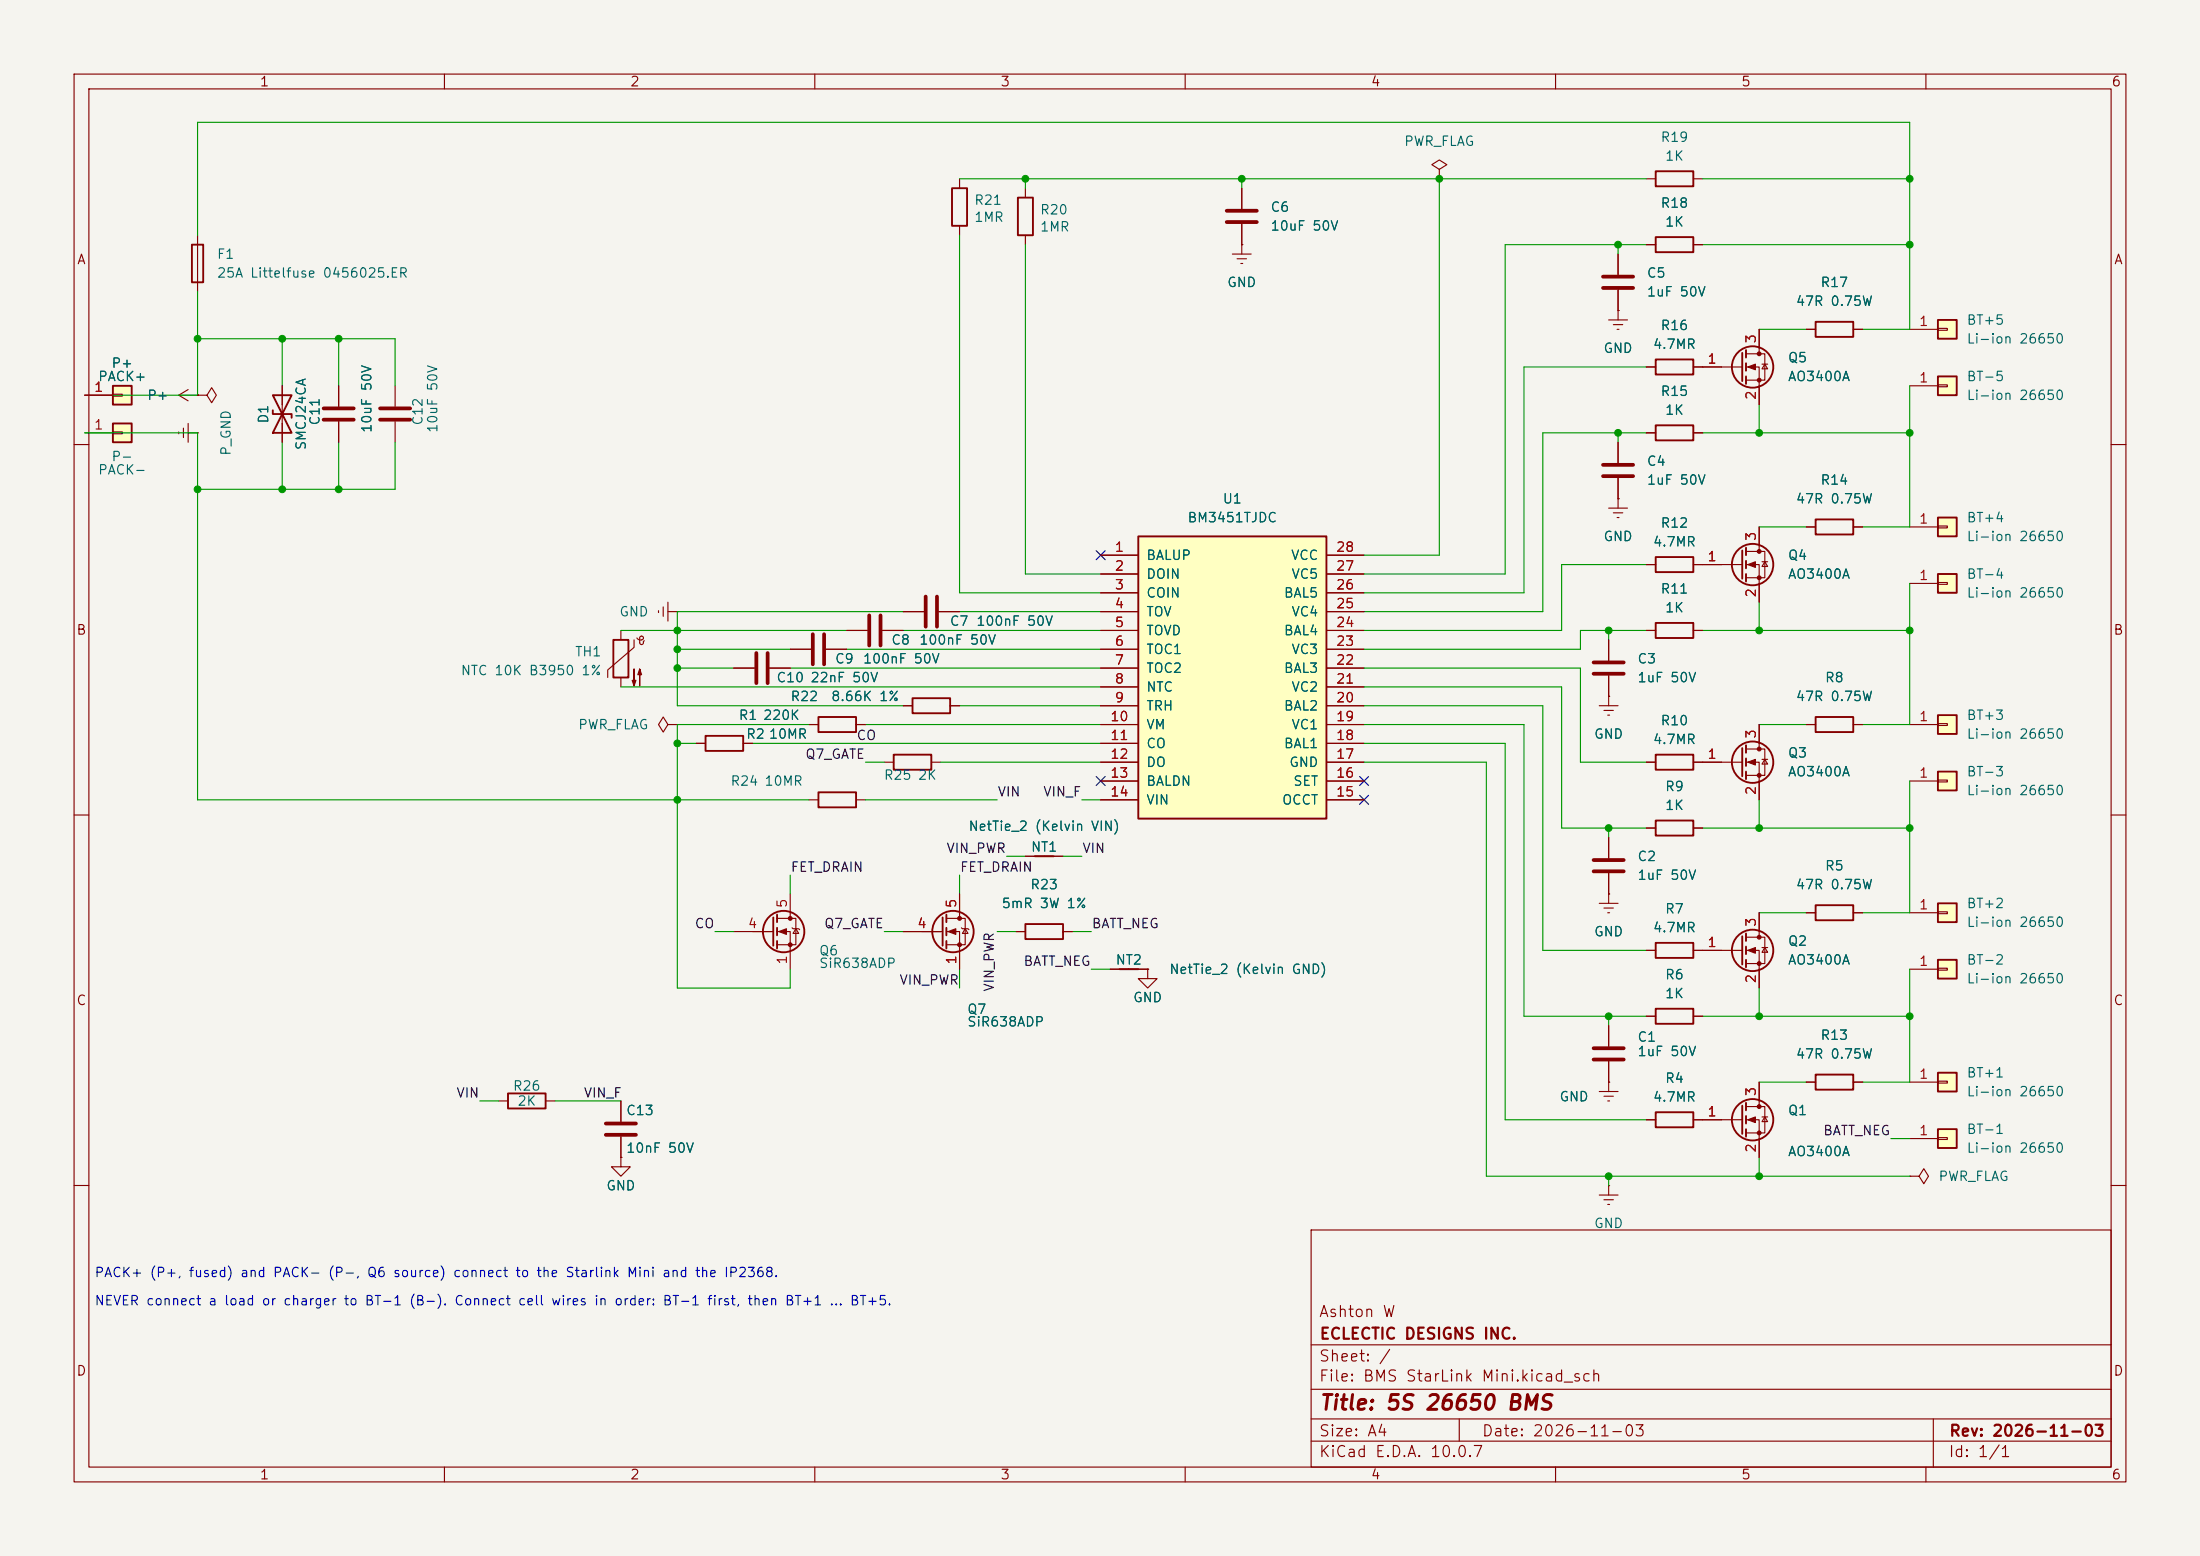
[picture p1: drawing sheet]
<svg xmlns="http://www.w3.org/2000/svg" width="297mm" height="210mm" viewBox="0 0 297 210" stroke-linecap="round" stroke-linejoin="round" font-family="sans-serif">
<path d="M0 0h297v210h-297z" fill="#f5f4ef" stroke="#f5f4ef" stroke-width=".14"/>
<g fill="none" stroke="#840000" stroke-width=".15">
<path d="M10 10h277v190h-277zM12 12h273v186h-273zM60 10v2M110 10v2M160 10v2M210 10v2M260 10v2M222.2 24.1h1.3M228.6 24.1h1.3M24.1 58.3v.2M24.8 57.8v1.3M25.4 58.4h1.3"/>
<path d="M25.4 57.2v2.5M26.7 58.4h.1M10 60h2M285 60h2M10 110h2M222.2 102.9h1.3M228.6 102.9h1.3M285 110h2M121.9 125.7h5.4M127.8 124h2.5v3.5h-2.5M127.8 125.7h1.7v5.1M129.5 120.7v3.3"/>
<path d="M129.8 125.2l.1 .1h.8l.1 .2M130.3 125.3l.4 .7h-.8zM137.2 125.7h1.2M143.5 125.7h1.3M10 160h2M177 166h108v32h-108zM285 160h2M60 198v2M110 198v2M160 198v2M177 194.5h108M177 191.5h108"/>
<path d="M177 187.5h108M177 181.5h108M197 191.5v3M210 198v2M260 198v2M261 191.5v6.5"/>
</g>
<g fill="none" stroke="#840000" stroke-width=".25">
<path d="M223.5 23.1h5.1v2h-5.1zM223.5 101.9h5.1v2h-5.1zM127.3 123.8v3.8M127.8 123.4v1.1M127.8 125.2v1M127.8 127v1M138.4 124.7h5.1v2h-5.1z"/>
<circle cx="128.7" cy="125.7" r="2.79"/>
</g>
<g fill="#840000" stroke="#840000" stroke-width=".15">
<path d="M128 125.7l1-.4v.8z"/>
<circle cx="129.5" cy="124" r=".25"/>
<circle cx="129.5" cy="127.5" r=".25"/>
</g>
<path d="M261.6 77.5h2.6v2.5h-2.6z" fill="#ffffc2"/>
<path d="M261.6 77.5h2.6v2.5h-2.6z" fill="none" stroke="#840000" stroke-width=".25"/>
<path d="M257.8 78.7h3.8M261.6 78.6h1.3v.3h-1.3z" fill="none" stroke="#840000" stroke-width=".15"/>
<path d="M261.6 50.8h2.6v2.5h-2.6z" fill="#ffffc2"/>
<path d="M261.6 50.8h2.6v2.5h-2.6z" fill="none" stroke="#840000" stroke-width=".25"/>
<path d="M257.8 52.1h3.8M261.6 51.9h1.3v.3h-1.3z" fill="none" stroke="#840000" stroke-width=".15"/>
<path d="M261.6 43.2h2.6v2.5h-2.6z" fill="#ffffc2"/>
<path d="M261.6 43.2h2.6v2.5h-2.6z" fill="none" stroke="#840000" stroke-width=".25"/>
<path d="M257.8 44.5h3.8M261.6 44.3h1.3v.3h-1.3z" fill="none" stroke="#840000" stroke-width=".15"/>
<path d="M261.6 96.5h2.6v2.6h-2.6z" fill="#ffffc2"/>
<path d="M261.6 96.5h2.6v2.6h-2.6z" fill="none" stroke="#840000" stroke-width=".25"/>
<path d="M257.8 97.8h3.8M261.6 97.7h1.3v.2h-1.3z" fill="none" stroke="#840000" stroke-width=".15"/>
<path d="M261.6 104.1h2.6v2.6h-2.6z" fill="#ffffc2"/>
<g fill="none" stroke="#840000" stroke-width=".25">
<path d="M137.4 26.7h2v5.1h-2zM245.1 96.8h5.1v2h-5.1zM223.5 110.7h5.1v2.1h-5.1zM235.2 101v3.8M235.7 100.6v1M235.7 102.4v1M235.7 104.1v1.1M261.6 104.1h2.6v2.6h-2.6z"/>
<circle cx="236.6" cy="102.9" r="2.79"/>
</g>
<g fill="none" stroke="#840000" stroke-width=".15">
<path d="M138.4 25.4v1.3M138.4 31.8v1.2M166.4 34.3h2.5M167 34.9h1.3M167.5 35.6h.3M167.6 33h.1M167.6 25.4v2.8M167.6 30.2v4.1M24.1 53.3l1.3 .8M24.1 53.3h2.6M25.4 52.6l-1.3 .7M26.7 53.3h1.2l.7-1 .6 1-.6 1.1-.7-1.1"/>
<path d="M26.7 53.3h.1M237.5 97.8v3.3M243.8 97.8h1.3M250.2 97.8h1.3M222.2 111.8h1.3M228.6 111.8h1.3M229.9 102.9h5.3M235.7 101.1h2.6v3.5h-2.6M235.7 102.9h1.8v5.1M237.9 102.5h.7M238.3 102.5l.3 .6h-.7zM257.8 105.4h3.8"/>
<path d="M261.6 105.3h1.3v.2h-1.3z"/>
</g>
<g fill="#840000" stroke="#840000" stroke-width=".15">
<path d="M236 102.9l1-.4v.8z"/>
<circle cx="237.5" cy="101.1" r=".25"/>
<circle cx="237.5" cy="104.6" r=".25"/>
</g>
<path d="M165.6 28.4h4.1M165.6 30h4.1" fill="none" stroke="#840000" stroke-width=".51"/>
<path d="M15.2 52.1h2.6v2.5h-2.6z" fill="#ffffc2"/>
<g fill="none" stroke="#840000" stroke-width=".25">
<path d="M25.9 33h1.5v5.1h-1.5zM128.5 25.4h2.1v5.1h-2.1zM15.2 52.1h2.6v2.5h-2.6zM36.8 53.3h2.6l-2.6 5.1h2.6zM36.8 55.4v.5h2.6v.5M82.8 86.4h2v5h-2zM95.2 99.3h5.1v2h-5.1zM110.5 96.8h5.1v2h-5.1zM123.2 94.2h5.1v2.1h-5.1zM110.5 106.9h5.1v2.1h-5.1zM120.6 101.9h5.1v2h-5.1zM104.4 123.8v3.8"/>
<path d="M104.9 123.4v1.1M104.9 125.2v1M104.9 127v1M68.6 147.6h5.1v2h-5.1z"/>
<circle cx="105.8" cy="125.7" r="2.79"/>
</g>
<g fill="none" stroke="#840000" stroke-width=".15">
<path d="M26.7 31.8v7.6M129.5 24.1v1.3M129.5 30.5v1.3M194.3 22.9l1-.7-1-.6-1 .6 1 .7v1.2M194.3 24.1h.1M11.4 53.3h3.8M15.2 53.2h1.3v.3h-1.3zM38.1 52.1v7.6M45.7 52.1v2.8M45.7 56.9v2.8M53.3 52.1v2.8M53.3 56.9v2.8"/>
<path d="M83.8 85.1v1.3M83.8 91.4v1.3M85.6 86.4v1l-3.6 3v1M86 86.1a.45 .45 0 0 0 .4 .3 .45 .45 0 0 0 .5-.4l-.3-.1-.2 .1v.8l.2 .2M87 86.5l-.1 .1-.1 .3-.2 .1M88.9 82.4v.3M89.5 81.9v1.3M90.2 97.8l-.7-1-.6 1 .6 1 .7-1h1.2M90.2 82.6h1.2M90.2 81.3v2.5M91.4 97.8h.1M91.4 82.6h.1"/>
<path d="M99.1 90.2h2.8M103.9 90.2h2.8M106.7 87.6h2.8M109.2 97.8h1.3M111.5 87.6h2.8M114.3 85.1h2.8M115.6 97.8h1.2M119.1 85.1h2.8M121.9 82.6h2.8M121.9 95.3h1.3M126.7 82.6h2.8M128.3 95.3h1.2"/>
<path d="M217.2 86.4v2.8M217.2 91.2v2.8M94 100.3h1.2M100.3 100.3h1.3M109.2 108h1.3M115.6 108h1.2M119.4 102.9h1.2M125.7 102.9h1.3M99.1 125.7h5.3M104.9 124h2.5v3.5h-2.5M104.9 125.7h1.8v5.1M106.7 120.7v3.3"/>
<path d="M106.9 125.2l.2 .1h.7l.1 .2M107.4 125.3l.4 .7h-.7zM67.3 148.6h1.3M73.7 148.6h1.2M83.8 156.2v1.3h1.3l-1.3 1.3-1.3-1.3h1.3M83.8 156.2h.1M83.8 148.6v2.8M83.8 153.4v2.8M257.8 158.8h1.3l.6-1.1 .6 1.1-.6 1-.6-1M257.8 158.8h.1"/>
</g>
<g fill="none" stroke="#840000" stroke-width=".51">
<path d="M43.7 55.1h4.1M43.7 56.6h4.1M51.3 55.1h4.1M51.3 56.6h4.1M102.1 88.1v4.1M103.6 88.1v4.1M109.7 85.6v4.1M111.3 85.6v4.1M117.3 83.1v4M118.9 83.1v4M125 80.5v4.1M126.5 80.5v4.1"/>
<path d="M215.1 89.4h4.1M215.1 90.9h4.1M81.8 151.6h4.1M81.8 153.2h4.1"/>
</g>
<g fill="#840000" stroke="#840000" stroke-width=".15">
<path d="M86.4 90.3l.2 .8h-.5l.3-.8v2.3z"/>
<path d="M85.6 90.3v2.3l-.3-.8h.6l-.3 .8z"/>
<path d="M105.2 125.7l1-.4v.8z"/>
<circle cx="106.7" cy="124" r=".25"/>
<circle cx="106.7" cy="127.5" r=".25"/>
</g>
<path d="M261.6 121.9h2.6v2.6h-2.6z" fill="#ffffc2"/>
<path d="M261.6 121.9h2.6v2.6h-2.6z" fill="none" stroke="#840000" stroke-width=".25"/>
<path d="M257.8 123.2h3.8M261.6 123.1h1.3v.2h-1.3z" fill="none" stroke="#840000" stroke-width=".15"/>
<path d="M261.6 69.9h2.6v2.5h-2.6z" fill="#ffffc2"/>
<path d="M261.6 69.9h2.6v2.5h-2.6z" fill="none" stroke="#840000" stroke-width=".25"/>
<path d="M257.8 71.1h3.8M261.6 71h1.3v.2h-1.3z" fill="none" stroke="#840000" stroke-width=".15"/>
<path d="M261.6 152.4h2.6v2.5h-2.6z" fill="#ffffc2"/>
<path d="M261.6 152.4h2.6v2.5h-2.6z" fill="none" stroke="#840000" stroke-width=".25"/>
<path d="M257.8 153.7h3.8M261.6 153.5h1.3v.3h-1.3z" fill="none" stroke="#840000" stroke-width=".15"/>
<path d="M261.6 144.8h2.6v2.5h-2.6z" fill="#ffffc2"/>
<path d="M261.6 144.8h2.6v2.5h-2.6z" fill="none" stroke="#840000" stroke-width=".25"/>
<path d="M257.8 146.1h3.8M261.6 145.9h1.3v.3h-1.3z" fill="none" stroke="#840000" stroke-width=".15"/>
<path d="M261.6 129.5h2.6v2.6h-2.6z" fill="#ffffc2"/>
<path d="M261.6 129.5h2.6v2.6h-2.6z" fill="none" stroke="#840000" stroke-width=".25"/>
<path d="M257.8 130.8h3.8M261.6 130.7h1.3v.2h-1.3zM215.9 161.3h2.5M216.5 161.9h1.3M217 162.6h.3M217.2 160h.1M217.2 160v1.3" fill="none" stroke="#840000" stroke-width=".15"/>
<path d="M153.7 72.4h25.4v38.1h-25.4z" fill="#ffffc2"/>
<g fill="none" stroke="#840000" stroke-width=".25">
<path d="M223.5 32h5.1v2h-5.1zM153.7 72.4h25.4v38.1h-25.4zM223.5 84.1h5.1v2h-5.1zM151.1 130.8h2.6M223.5 127.3h5.1v2h-5.1zM223.5 136.1h5.1v2.1h-5.1zM235.2 126.4v3.8M235.7 126v1M235.7 127.8v1M235.7 129.5v1.1M245.1 122.2h5.1v2h-5.1zM223.5 150.1h5.1v2h-5.1z"/>
<path d="M235.2 149.2v3.8M235.7 148.8v1.1M235.7 150.6v1M235.7 152.4v1M245.1 145h5.1v2.1h-5.1z"/>
<circle cx="236.6" cy="128.3" r="2.79"/>
<circle cx="236.6" cy="151.1" r="2.79"/>
</g>
<g fill="none" stroke="#840000" stroke-width=".15">
<path d="M222.2 33h1.3M228.6 33h1.3M148.6 74.9h5.1M148.6 77.5h5.1M179.1 74.9h5M179.1 77.5h5M148.6 80h5.1M148.6 82.6h5.1M148.6 85.1h5.1M148.6 87.6h5.1M148.6 90.2h5.1M148.6 92.7h5.1"/>
<path d="M148.6 95.3h5.1M148.6 97.8h5.1M179.1 80h5M179.1 82.6h5M179.1 85.1h5M179.1 87.6h5M179.1 90.2h5M179.1 92.7h5M179.1 95.3h5M179.1 97.8h5M222.2 85.1h1.3M228.6 85.1h1.3"/>
<path d="M148.6 100.3h5.1M148.6 102.9h5.1M148.6 105.4h5.1M148.6 108h5.1M179.1 100.3h5M179.1 102.9h5M179.1 105.4h5M179.1 108h5M217.2 113v2.8M217.2 117.9v4M149.9 130.8h5M154.9 130.8v1.3h1.3l-1.3 1.3-1.2-1.3h1.2"/>
<path d="M154.9 130.8h.1M215.9 121.9h2.5M216.5 122.6h1.3M217 123.2h.3M217.2 120.7h.1M217.2 138.4v2.8M222.2 128.3h1.3M222.2 137.2h1.3M228.6 128.3h6.6M228.6 137.2h1.3M235.7 126.5h2.6v3.5h-2.6M235.7 128.3h1.8v5.1"/>
<path d="M237.5 123.2v3.3M237.9 127.9h.7M238.3 127.9l.3 .6h-.7zM243.8 123.2h1.3M250.2 123.2h1.3M215.9 147.3h2.5M216.5 148h1.3M217 148.6h.3M217.2 146.1h.1M217.2 143.3v4M222.2 151.1h1.3M228.6 151.1h6.6"/>
<path d="M235.7 149.4h2.6v3.5h-2.6M235.7 151.1h1.8v5.1M237.5 146.1v3.3M237.9 150.7h.7M238.3 150.7l.3 .7h-.7zM243.8 146.1h1.3M250.2 146.1h1.3"/>
</g>
<path d="M215.1 116.1h4.1M215.1 117.6h4.1M215.1 141.5h4.1M215.1 143h4.1" fill="none" stroke="#840000" stroke-width=".51"/>
<g fill="#840000" stroke="#840000" stroke-width=".15">
<path d="M236 128.3l1-.4v.8z"/>
<path d="M236 151.1l1-.4v.8z"/>
<circle cx="237.5" cy="126.5" r=".25"/>
<circle cx="237.5" cy="130" r=".25"/>
<circle cx="237.5" cy="149.4" r=".25"/>
<circle cx="237.5" cy="152.9" r=".25"/>
</g>
<path d="M15.2 57.2h2.6v2.5h-2.6z" fill="#ffffc2"/>
<g fill="none" stroke="#840000" stroke-width=".25">
<path d="M15.2 57.2h2.6v2.5h-2.6zM223.5 48.5h5.1v2h-5.1zM223.5 57.4h5.1v2h-5.1zM235.2 47.6v3.8M235.7 47.2v1.1M235.7 49v1M235.7 50.8v1M245.1 43.4h5.1v2.1h-5.1zM223.5 75.2h5.1v2h-5.1zM235.2 74.3v3.8M235.7 73.9v1M235.7 75.7v1"/>
<path d="M235.7 77.5v1M245.1 70.1h5.1v2h-5.1zM139.7 115.6h2.5"/>
<circle cx="236.6" cy="49.5" r="2.79"/>
<circle cx="236.6" cy="76.2" r="2.79"/>
</g>
<g fill="none" stroke="#840000" stroke-width=".15">
<path d="M167.6 33h.1M167.6 25.4v2.8M167.6 30.2v2.8M218.4 34.3v2.8M218.4 39.1v4.1M222.2 33h1.3M228.6 33h1.3M11.4 58.4h3.8M11.4 53.3h3.8M15.2 58.3h1.3v.2h-1.3zM26.7 53.3h.1M38.1 52.1v2.5"/>
<path d="M38.1 57.2v2.5M45.7 52.1v2.8M45.7 56.9v2.8M217.2 43.2h2.5M217.8 43.8h1.3M218.3 44.5h.3M218.4 41.9h.1M218.4 59.7v2.8M222.2 58.4h1.3M222.2 49.5h1.3M228.6 58.4h1.3M228.6 49.5h6.6"/>
<path d="M235.7 47.8h2.6v3.5h-2.6M235.7 49.5h1.8v5.1M237.5 44.5v3.3M237.9 49.1h.7M238.3 49.1l.3 .7h-.7zM243.8 44.5h1.3M250.2 44.5h1.3M148.6 74.9h5.1M148.6 77.5h5.1M179.1 74.9h5M179.1 77.5h5M217.2 68.6h2.5"/>
<path d="M217.8 69.2h1.3M218.3 69.9h.3M218.4 67.3h.1M218.4 64.5v4.1M222.2 76.2h1.3M228.6 76.2h6.6M235.7 74.4h2.6v3.6h-2.6M235.7 76.2h1.8v5.1M237.5 71.1v3.3M237.9 75.8h.7M238.3 75.8l.3 .7h-.7zM243.8 71.1h1.3"/>
<path d="M250.2 71.1h1.3M99.1 90.2h2.8M103.9 90.2h2.8M106.7 87.6h2.8M109.2 97.8h1.3M111.5 87.6h2.8M114.3 85.1h2.8M115.6 97.8h1.2M119.1 85.1h2.8M121.9 95.3h1.3M121.9 82.6h2.8M126.7 82.6h2.8"/>
<path d="M128.3 95.3h1.2M148.6 95.3h5.1M148.6 85.1h5.1M148.6 97.8h5.1M148.6 80h5.1M148.6 82.6h5.1M148.6 87.6h5.1M148.6 90.2h5.1M148.6 92.7h5.1M179.1 95.3h5M179.1 85.1h5M179.1 97.8h5"/>
<path d="M179.1 80h5M179.1 82.6h5M179.1 87.6h5M179.1 90.2h5M179.1 92.7h5M215.9 95.3h2.5M216.5 95.9h1.3M217 96.5h.3M217.2 94h.1M217.2 86.4v2.8M217.2 91.2v4.1M222.2 85.1h1.3"/>
<path d="M228.6 85.1h1.3M237.5 97.8v2.5M243.8 97.8h1.3M250.2 97.8h1.3M94 100.3h1.2M100.3 100.3h1.3M138.4 115.6h5.1M148.6 102.9h5.1M148.6 100.3h5.1M148.6 105.4h5.1M148.6 108h5.1M179.1 102.9h5"/>
<path d="M179.1 100.3h5M179.1 105.4h5M179.1 108h5M217.2 113v2.8M217.2 117.9v2.8M222.2 102.9h1.3M222.2 111.8h1.3M228.6 102.9h3.8M228.6 111.8h1.3M237.5 105.4v2.6M121.9 125.7h5.1M129.5 120.7v2.5"/>
<path d="M129.5 128.3v2.5M137.2 125.7h1.2M143.5 125.7h1.3M149.9 130.8h5M154.9 130.8h.1M217.2 120.7h.1M217.2 138.4v2.8M222.2 128.3h1.3M222.2 137.2h1.3M228.6 128.3h3.8M228.6 137.2h1.3M237.5 123.2v2.5"/>
<path d="M237.5 130.8v2.6M243.8 123.2h1.3M250.2 123.2h1.3M83.8 156.2h.1M83.8 148.6v2.8M83.8 153.4v2.8M217.2 146.1h.1M217.2 143.3v2.8M222.2 151.1h1.3M228.6 151.1h3.8M237.5 146.1v2.5M237.5 153.7v2.5"/>
<path d="M243.8 146.1h1.3M250.2 146.1h1.3"/>
</g>
<path d="M216.4 37.3h4.1M216.4 38.9h4.1M216.4 62.7h4.1M216.4 64.3h4.1" fill="none" stroke="#840000" stroke-width=".51"/>
<g fill="#840000" stroke="#840000" stroke-width=".15">
<path d="M236 76.2l1-.4v.8z"/>
<path d="M236 49.5l1-.4v.8z"/>
<circle cx="237.5" cy="74.4" r=".25"/>
<circle cx="237.5" cy="78" r=".25"/>
<circle cx="237.5" cy="47.8" r=".25"/>
<circle cx="237.5" cy="51.3" r=".25"/>
</g>
<g fill="none" stroke="#009600" stroke-width=".15">
<path d="M26.7 31.8v-15.3h231.1v28h-6.3M26.7 39.4v13.9h-15.3M129.5 31.8v48.2h19.1M129.5 24.1h92.7M138.4 33v44.5h10.2M138.4 24.1v1.3M167.6 24.1v1.3M194.3 24.1v50.8h-10.2M218.4 33v1.3M222.2 33h-19v44.5h-19.1M229.9 33h27.9M229.9 24.1h27.9"/>
<path d="M11.4 58.4h15.3v49.6h82.5M26.7 45.7h26.6v6.4M38.1 45.7v6.4M38.1 59.7v6.3M45.7 45.7v6.4M45.7 59.7v6.3M53.3 59.7v6.3h-26.6M218.4 58.4v1.3M222.2 58.4h-13.9v24.2h-24.2M222.2 49.5h-16.5v30.5h-21.6M229.9 58.4h27.9M237.5 44.5h6.3"/>
<path d="M237.5 54.6v3.8M257.8 52.1v19h-6.3M222.2 76.2h-11.4v8.9h-26.7M237.5 71.1h6.3M257.8 78.7v19.1h-6.3M83.8 85.1h30.5M83.8 92.7h64.8M91.4 90.2h7.7M91.4 87.6h15.3M106.7 90.2h41.9M109.2 97.8h-17.8v35.6h15.3v-2.6M114.3 87.6h34.3"/>
<path d="M116.8 97.8h31.8M121.9 85.1h26.7M121.9 82.6h-30.5v12.7h30.5M129.5 95.3h19.1M129.5 82.6h19.1M184.1 95.3h24.2v33h13.9M184.1 97.8h21.6v39.4h16.5M184.1 90.2h29.3v12.7h8.8M184.1 92.7h26.7v19.1h11.4M217.2 85.1v1.3M222.2 85.1h-8.8v2.5h-29.3M229.9 85.1h27.9"/>
<path d="M237.5 81.3v3.8M237.5 97.8h6.3M91.4 100.3h2.6M101.6 100.3h47M106.7 118.1v2.6M116.8 102.9h2.6M116.8 108h17.8M127 102.9h21.6M129.5 118.1v2.6M135.9 115.6h2.5M143.5 115.6h2.5M146 108h2.6"/>
<path d="M184.1 100.3h19.1v50.8h19M184.1 102.9h16.6v55.9h57.1M217.2 111.8v1.2M229.9 111.8h27.9M237.5 108v3.8M257.8 105.4v17.8h-6.3M96.5 125.7h2.6M119.4 125.7h2.5M129.5 130.8v2.6M134.6 125.7h2.6M144.8 125.7h2.5M147.3 130.8h2.6"/>
<path d="M217.2 137.2v1.2M229.9 137.2h27.9M237.5 133.4v3.8M237.5 123.2h6.3M257.8 130.8v15.3h-6.3M64.8 148.6h2.5M74.9 148.6h8.9M217.2 158.8v1.2M237.5 156.2v2.6M237.5 146.1h6.3M255.3 153.7h2.5"/>
</g>
<path d="M148 74.3l1.2 1.2M149.2 74.3l-1.2 1.2M148 104.8l1.2 1.2M149.2 104.8l-1.2 1.2M183.5 104.8l1.3 1.2M183.5 107.3l1.3 1.3M184.8 104.8l-1.3 1.2M184.8 107.3l-1.3 1.3" fill="none" stroke="#000084" stroke-width=".15"/>
<g fill="#009600" stroke="#009600" stroke-width=".14">
<circle cx="237.5" cy="85.1" r=".46"/>
<circle cx="257.8" cy="85.1" r=".46"/>
<circle cx="257.8" cy="111.8" r=".46"/>
<circle cx="237.5" cy="111.8" r=".46"/>
<circle cx="217.2" cy="111.8" r=".46"/>
<circle cx="218.4" cy="33" r=".46"/>
<circle cx="194.3" cy="24.1" r=".46"/>
<circle cx="167.6" cy="24.1" r=".46"/>
<circle cx="138.4" cy="24.1" r=".46"/>
<circle cx="217.2" cy="85.1" r=".46"/>
<circle cx="217.2" cy="158.8" r=".46"/>
<circle cx="217.2" cy="137.2" r=".46"/>
<circle cx="218.4" cy="58.4" r=".46"/>
<circle cx="257.8" cy="58.4" r=".46"/>
<circle cx="237.5" cy="58.4" r=".46"/>
<circle cx="257.8" cy="24.1" r=".46"/>
<circle cx="257.8" cy="33" r=".46"/>
<circle cx="257.8" cy="137.2" r=".46"/>
<circle cx="237.5" cy="137.2" r=".46"/>
<circle cx="237.5" cy="158.8" r=".46"/>
<circle cx="91.4" cy="108" r=".46"/>
<circle cx="91.4" cy="90.2" r=".46"/>
<circle cx="45.7" cy="66" r=".46"/>
<circle cx="91.4" cy="85.1" r=".46"/>
<circle cx="91.4" cy="87.6" r=".46"/>
<circle cx="26.7" cy="45.7" r=".46"/>
<circle cx="38.1" cy="45.7" r=".46"/>
<circle cx="45.7" cy="45.7" r=".46"/>
<circle cx="38.1" cy="66" r=".46"/>
<circle cx="26.7" cy="66" r=".46"/>
<circle cx="91.4" cy="100.3" r=".46"/>
</g>
<text font-size="2" fill="#840000" x="178" y="190.8">Title: 5S 26650 BMS</text>
<g font-size="1.5" fill="#840000">
<text x="178" y="178.1">Ashton W</text>
<text x="178" y="184.1">Sheet: /</text>
<text x="178" y="181.1">ECLECTIC DESIGNS INC.</text>
<text x="178" y="186.8">File: BMS StarLink Mini.kicad_sch</text>
<text x="178" y="197">KiCad E.D.A. 10.0.7</text>
<text x="178" y="194.2">Size: A4</text>
<text x="200" y="194.2">Date: 2026-11-03</text>
<text x="263" y="197">Id: 1/1</text>
<text x="263" y="194.2">Rev: 2026-11-03</text>
</g>
<g font-size="1.3" fill="#840000">
<text x="35" y="12">1</text>
<text x="85" y="12">2</text>
<text x="135" y="12">3</text>
<text x="185" y="12">4</text>
<text x="235" y="12">5</text>
<text x="285" y="12">6</text>
<text x="10.3" y="36">A</text>
<text x="285.3" y="36">A</text>
<text x="10.2" y="86">B</text>
<text x="285.2" y="86">B</text>
<text x="10.2" y="136">C</text>
<text x="285.2" y="136">C</text>
<text x="10.2" y="186">D</text>
<text x="285.2" y="186">D</text>
<text x="35" y="200">1</text>
<text x="85" y="200">2</text>
<text x="135" y="200">3</text>
<text x="185" y="200">4</text>
<text x="235" y="200">5</text>
<text x="285" y="200">6</text>
</g>
<g font-size="1.3" fill="#006464">
<text x="189.5" y="20">PWR_FLAG</text>
<text x="224.1" y="19.5">R19</text>
<text x="224.7" y="22">1K</text>
<text x="131.4" y="28">R21</text>
<text x="140.3" y="29.3">R20</text>
<text x="171.4" y="28.9">C6</text>
<text x="224.1" y="28.4">R18</text>
<text x="29.2" y="35.3">F1</text>
<text x="131.4" y="30.3">1MR</text>
<text x="140.3" y="31.6">1MR</text>
<text x="171.4" y="31.4">10uF 50V</text>
<text x="224.7" y="30.9">1K</text>
<text x="29.2" y="37.8">25A Littelfuse 0456025.ER</text>
<text x="165.6" y="39.1">GND</text>
<text x="222.2" y="37.8">C5</text>
<text x="222.2" y="40.3">1uF 50V</text>
<text x="242.4" y="41.6">47R 0.75W</text>
<text x="245.7" y="39.1">R17</text>
<text x="216.4" y="48">GND</text>
<text x="223.1" y="47.4">4.7MR</text>
<text x="224.1" y="44.9">R16</text>
<text x="265.4" y="44.1">BT+5</text>
<text x="265.4" y="46.7">Li-ion 26650</text>
<text x="13.1" y="51.8">PACK+</text>
<text x="15" y="50">P+</text>
<text x="224.1" y="53.8">R15</text>
<text x="241.3" y="49.2">Q5</text>
<text x="241.3" y="51.8">AO3400A</text>
<text x="265.4" y="51.8">BT-5</text>
<text x="19.8" y="54.3">P+</text>
<text x="36.5" y="57.2" transform="rotate(-90 36.5 57.2)">D1</text>
<text x="43.5" y="57.5" transform="rotate(-90 43.5 57.5)">C11</text>
<text x="50.5" y="58.5" transform="rotate(-90 50.5 58.5)">10uF 50V</text>
<text x="57.4" y="57.5" transform="rotate(-90 57.4 57.5)">C12</text>
<text x="59.4" y="58.5" transform="rotate(-90 59.4 58.5)">10uF 50V</text>
<text x="224.7" y="56.3">1K</text>
<text x="265.4" y="54.3">Li-ion 26650</text>
<text x="13.1" y="64.4">PACK-</text>
<text x="15" y="62.6">P-</text>
<text x="31.5" y="61.6" transform="rotate(-90 31.5 61.6)">P_GND</text>
<text x="41.6" y="60.8" transform="rotate(-90 41.6 60.8)">SMCJ24CA</text>
<text x="222.2" y="63.2">C4</text>
<text x="222.2" y="65.7">1uF 50V</text>
<text x="245.7" y="65.7">R14</text>
<text x="160.2" y="70.8">BM3451TJDC</text>
<text x="165" y="68.3">U1</text>
<text x="224.1" y="71.5">R12</text>
<text x="242.4" y="68.3">47R 0.75W</text>
<text x="265.4" y="70.8">BT+4</text>
<text x="154.7" y="75.9">BALUP</text>
<text x="174.2" y="75.9">VCC</text>
<text x="216.4" y="73.4">GND</text>
<text x="223.1" y="74.1">4.7MR</text>
<text x="241.3" y="75.9">Q4</text>
<text x="265.4" y="73.4">Li-ion 26650</text>
<text x="83.5" y="83.5">GND</text>
<text x="154.7" y="78.4">DOIN</text>
<text x="154.7" y="81">COIN</text>
<text x="154.7" y="83.5">TOV</text>
<text x="173.2" y="81">BAL5</text>
<text x="174.3" y="83.5">VC4</text>
<text x="174.3" y="78.4">VC5</text>
<text x="224.1" y="80.4">R11</text>
<text x="224.7" y="83">1K</text>
<text x="241.3" y="78.4">AO3400A</text>
<text x="265.4" y="78.4">BT-4</text>
<text x="265.4" y="81">Li-ion 26650</text>
<text x="77.5" y="88.9">TH1</text>
<text x="112.6" y="89.9">C9</text>
<text x="116.4" y="89.9">100nF 50V</text>
<text x="120.2" y="87.3">C8</text>
<text x="124" y="87.3">100nF 50V</text>
<text x="128.1" y="84.8">C7</text>
<text x="131.7" y="84.8">100nF 50V</text>
<text x="154.7" y="86.1">TOVD</text>
<text x="154.7" y="88.6">TOC1</text>
<text x="173.2" y="86.1">BAL4</text>
<text x="174.3" y="88.6">VC3</text>
<text x="221" y="89.9">C3</text>
<text x="62.1" y="91.5">NTC 10K B3950 1%</text>
<text x="104.7" y="92.4">C10</text>
<text x="106.6" y="94.9">R22</text>
<text x="109.3" y="92.4">22nF 50V</text>
<text x="112.1" y="94.9">8.66K 1%</text>
<text x="154.7" y="91.1">TOC2</text>
<text x="154.7" y="93.7">NTC</text>
<text x="173.2" y="91.1">BAL3</text>
<text x="174.3" y="93.7">VC2</text>
<text x="221" y="92.4">1uF 50V</text>
<text x="242.4" y="94.9">47R 0.75W</text>
<text x="246.3" y="92.4">R8</text>
<text x="78" y="98.8">PWR_FLAG</text>
<text x="99.6" y="97.5">R1</text>
<text x="100.6" y="100">R2</text>
<text x="102.9" y="97.5">220K</text>
<text x="103.7" y="100">10MR</text>
<text x="154.7" y="96.2">TRH</text>
<text x="154.7" y="98.8">VM</text>
<text x="154.7" y="101.3">CO</text>
<text x="173.2" y="101.3">BAL1</text>
<text x="173.2" y="96.2">BAL2</text>
<text x="174.3" y="98.8">VC1</text>
<text x="215.1" y="100">GND</text>
<text x="223.1" y="100.7">4.7MR</text>
<text x="224.1" y="98.2">R10</text>
<text x="265.4" y="97.5">BT+3</text>
<text x="265.4" y="100">Li-ion 26650</text>
<text x="98.5" y="106.4">R24</text>
<text x="103.1" y="106.4">10MR</text>
<text x="119.2" y="105.6">R25</text>
<text x="123.8" y="105.6">2K</text>
<text x="154.7" y="103.8">DO</text>
<text x="154.7" y="106.4">BALDN</text>
<text x="174" y="103.8">GND</text>
<text x="174.5" y="106.4">SET</text>
<text x="224.7" y="107.1">R9</text>
<text x="241.3" y="102.6">Q3</text>
<text x="241.3" y="105.1">AO3400A</text>
<text x="265.4" y="105.1">BT-3</text>
<text x="265.4" y="107.6">Li-ion 26650</text>
<text x="130.7" y="112.5">NetTie_2 (Kelvin VIN)</text>
<text x="154.7" y="108.9">VIN</text>
<text x="173" y="108.9">OCCT</text>
<text x="224.7" y="109.6">1K</text>
<text x="139.1" y="115.3">NT1</text>
<text x="221" y="116.5">C2</text>
<text x="221" y="119.1">1uF 50V</text>
<text x="246.3" y="117.8">R5</text>
<text x="135.1" y="122.9">5mR 3W 1%</text>
<text x="139" y="120.3">R23</text>
<text x="224.7" y="123.6">R7</text>
<text x="242.4" y="120.3">47R 0.75W</text>
<text x="265.4" y="122.9">BT+2</text>
<text x="265.4" y="125.4">Li-ion 26650</text>
<text x="110.5" y="129.3">Q6</text>
<text x="110.5" y="131">SiR638ADP</text>
<text x="150.5" y="130.5">NT2</text>
<text x="157.8" y="131.8">NetTie_2 (Kelvin GND)</text>
<text x="215.1" y="126.7">GND</text>
<text x="223.1" y="126.1">4.7MR</text>
<text x="241.3" y="128">Q2</text>
<text x="241.3" y="130.5">AO3400A</text>
<text x="265.4" y="130.5">BT-2</text>
<text x="130.5" y="137.2">Q7</text>
<text x="152.9" y="135.6">GND</text>
<text x="224.7" y="132.5">R6</text>
<text x="224.7" y="135">1K</text>
<text x="265.4" y="133">Li-ion 26650</text>
<text x="130.5" y="138.9">SiR638ADP</text>
<text x="221" y="140.9">C1</text>
<text x="221" y="142.9">1uF 50V</text>
<text x="242.4" y="143.2">47R 0.75W</text>
<text x="245.7" y="140.7">R13</text>
<text x="69.1" y="147.5">R26</text>
<text x="69.8" y="149.6">2K</text>
<text x="210.4" y="149">GND</text>
<text x="223.1" y="149">4.7MR</text>
<text x="224.7" y="146.5">R4</text>
<text x="265.4" y="145.7">BT+1</text>
<text x="265.4" y="148.3">Li-ion 26650</text>
<text x="84.4" y="150.8">C13</text>
<text x="84.4" y="155.9">10nF 50V</text>
<text x="241.3" y="150.8">Q1</text>
<text x="265.4" y="153.4">BT-1</text>
<text x="265.4" y="155.9">Li-ion 26650</text>
<text x="81.8" y="161">GND</text>
<text x="241.3" y="156.4">AO3400A</text>
<text x="261.6" y="159.7">PWR_FLAG</text>
<text x="215.1" y="166.1">GND</text>
</g>
<g font-size="1.3" fill="#a90000">
<text x="237.4" y="46.5" transform="rotate(-90 237.4 46.5)">3</text>
<text x="259" y="44.3">1</text>
<text x="12.6" y="53.2">1</text>
<text x="230.4" y="49.4">1</text>
<text x="259" y="51.9">1</text>
<text x="12.6" y="58.3">1</text>
<text x="237.4" y="54.1" transform="rotate(-90 237.4 54.1)">2</text>
<text x="259" y="71">1</text>
<text x="150.4" y="74.8">1</text>
<text x="150.4" y="77.3">2</text>
<text x="180.3" y="77.3">27</text>
<text x="180.3" y="74.8">28</text>
<text x="230.4" y="76.1">1</text>
<text x="237.4" y="73.1" transform="rotate(-90 237.4 73.1)">3</text>
<text x="150.4" y="79.9">3</text>
<text x="150.4" y="82.4">4</text>
<text x="180.3" y="82.4">25</text>
<text x="180.3" y="79.9">26</text>
<text x="237.4" y="80.7" transform="rotate(-90 237.4 80.7)">2</text>
<text x="259" y="78.6">1</text>
<text x="150.4" y="85">5</text>
<text x="150.4" y="87.5">6</text>
<text x="180.3" y="87.5">23</text>
<text x="180.3" y="85">24</text>
<text x="150.4" y="90">7</text>
<text x="150.4" y="92.6">8</text>
<text x="150.4" y="95.1">9</text>
<text x="180.3" y="95.1">20</text>
<text x="180.3" y="92.6">21</text>
<text x="180.3" y="90">22</text>
<text x="149.8" y="97.7">10</text>
<text x="149.8" y="100.2">11</text>
<text x="180.3" y="100.2">18</text>
<text x="180.3" y="97.7">19</text>
<text x="237.4" y="99.8" transform="rotate(-90 237.4 99.8)">3</text>
<text x="259" y="97.7">1</text>
<text x="149.8" y="102.7">12</text>
<text x="149.8" y="105.3">13</text>
<text x="149.8" y="107.8">14</text>
<text x="180.3" y="107.8">15</text>
<text x="180.3" y="105.3">16</text>
<text x="180.3" y="102.7">17</text>
<text x="230.4" y="102.7">1</text>
<text x="237.4" y="107.4" transform="rotate(-90 237.4 107.4)">2</text>
<text x="259" y="105.3">1</text>
<text x="100.9" y="125.6">4</text>
<text x="106.5" y="122.7" transform="rotate(-90 106.5 122.7)">5</text>
<text x="123.7" y="125.6">4</text>
<text x="129.4" y="122.7" transform="rotate(-90 129.4 122.7)">5</text>
<text x="237.4" y="125.2" transform="rotate(-90 237.4 125.2)">3</text>
<text x="259" y="123.1">1</text>
<text x="106.5" y="130.3" transform="rotate(-90 106.5 130.3)">1</text>
<text x="129.4" y="130.3" transform="rotate(-90 129.4 130.3)">1</text>
<text x="230.4" y="128.1">1</text>
<text x="259" y="130.7">1</text>
<text x="237.4" y="132.8" transform="rotate(-90 237.4 132.8)">2</text>
<text x="237.4" y="148.1" transform="rotate(-90 237.4 148.1)">3</text>
<text x="259" y="145.9">1</text>
<text x="230.4" y="151">1</text>
<text x="237.4" y="155.7" transform="rotate(-90 237.4 155.7)">2</text>
<text x="259" y="153.5">1</text>
</g>
<g font-size="1.3" fill="#0f0f0f">
<text x="115.5" y="100.2">CO</text>
<text x="108.6" y="102.7">Q7_GATE</text>
<text x="134.6" y="107.8">VIN</text>
<text x="140.7" y="107.8">VIN_F</text>
<text x="106.7" y="118">FET_DRAIN</text>
<text x="127.7" y="115.4">VIN_PWR</text>
<text x="129.5" y="118">FET_DRAIN</text>
<text x="146" y="115.4">VIN</text>
<text x="93.7" y="125.6">CO</text>
<text x="111.2" y="125.6">Q7_GATE</text>
<text x="147.3" y="125.6">BATT_NEG</text>
<text x="138.1" y="130.7">BATT_NEG</text>
<text x="121.3" y="133.2">VIN_PWR</text>
<text x="134.5" y="133.9" transform="rotate(-90 134.5 133.9)">VIN_PWR</text>
<text x="61.5" y="148.5">VIN</text>
<text x="78.7" y="148.5">VIN_F</text>
<text x="246" y="153.5">BATT_NEG</text>
</g>
<g font-size="1.3" fill="#0000c2">
<text x="12.7" y="172.7">PACK+ (P+, fused) and PACK- (P-, Q6 source) connect to the Starlink Mini and the IP2368.</text>
<text x="12.7" y="176.5">NEVER connect a load or charger to BT-1 (B-). Connect cell wires in order: BT-1 first, then BT+1 ... BT+5.</text>
</g>
</svg>
